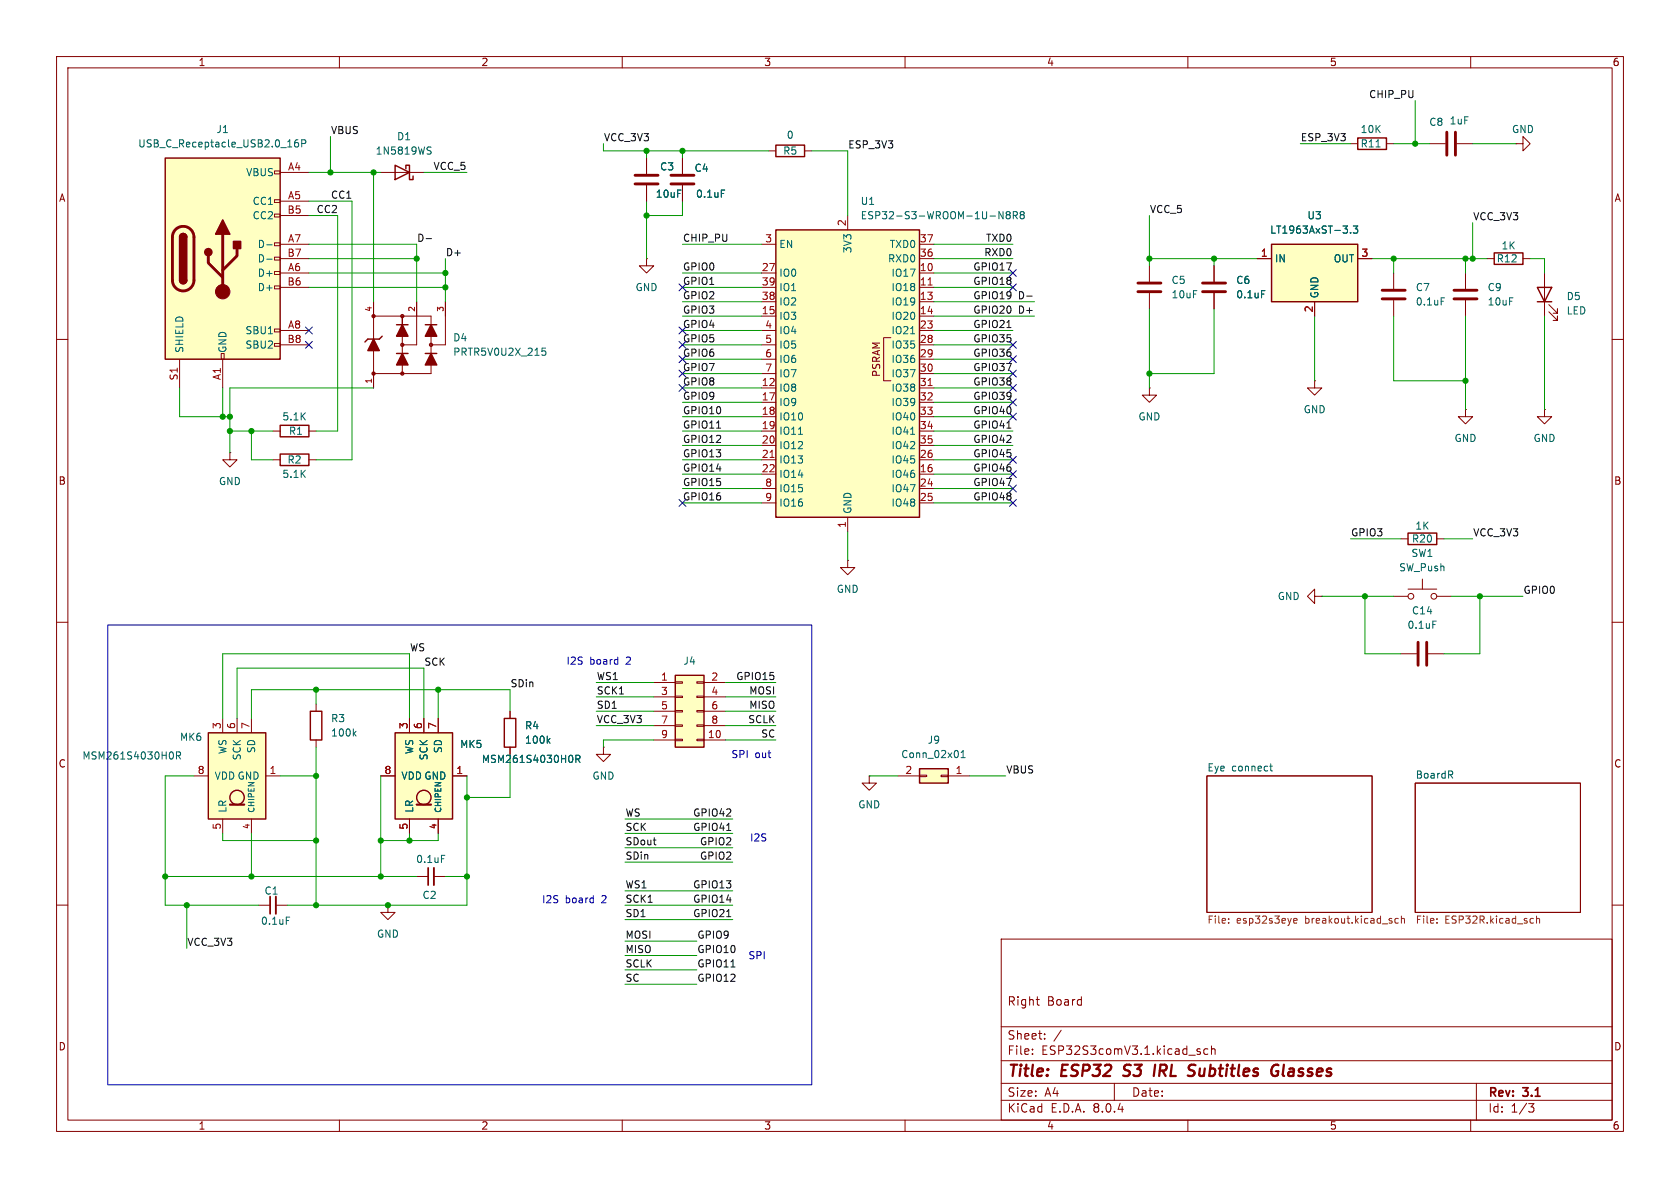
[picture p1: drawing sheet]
<svg xmlns="http://www.w3.org/2000/svg" width="297mm" height="210mm" viewBox="0 0 297 210" stroke-linecap="round" stroke-linejoin="round" font-family="sans-serif">
<g fill="none" stroke="#840000" stroke-width=".18">
<path d="M10 10h277v190h-277zM12 12h273v186h-273zM60 10v2M110 10v2M160 10v2M210 10v2M260 10v2M114.3 27.9v2.8M114.3 32.8v2.8M120.6 27.9v2.8M120.6 32.8v2.8M10 60h2"/>
<path d="M66 53.3v6.6M66 55.9h10.2v1.5M71.1 59.4v3.1M73.7 53.3v7.7h-2.6M76.2 59.4v3.1M78.7 53.3v7.7h-2.5M273 48.3v7.6M273.8 55.1l1.5 1.5v-.7v.7h-.7M273.8 53.8l1.5 1.6v-.8v.8h-.7M285 60h2M66 62v6.6M71.1 64.5v1.5"/>
<path d="M76.2 64.5v1.5h-10.2M259.1 72.4v1.3h1.2l-1.2 1.2-1.3-1.2h1.3M259.1 72.4h.1M273 72.4v1.3h1.3l-1.3 1.2-1.2-1.2h1.2M273 72.4h.1M40.6 80v1.3h1.3l-1.3 1.3-1.2-1.3h1.2M40.6 80h.1M149.9 99.1v1.2h1.2l-1.2 1.3-1.3-1.3h1.3M149.9 99.1h.1M10 110h2M246.4 105.4h2.5M247.6 115.6h2.8"/>
<path d="M248.9 104.1h5.1M251.5 102.4v1.7M252.5 115.6h2.8M254 105.4h2.5M285 110h2M213.4 137.2h29.2v24.1h-29.2zM250.2 138.4h29.2v22.9h-29.2zM10 160h2M285 160h2M177 166h108v32h-108zM183.2 176.7h.5M183.5 177.6l.2 .1"/>
<path d="M60 198v2M110 198v2M160 198v2M177 194.5h108M177 191.5h108M177 187.5h108M177 181.5h108M182.5 186.3v.1M182.5 185.5v.1M184.7 183.6v.1M184.7 182.8v.1M187.6 182.1l-1.3 2"/>
<path d="M197 191.5v3M210 198v2M211.8 185.9l.4 .1v.2l-.2 .2h-.3M211.8 185.4l.4 .1M213.5 185.5l-.4-.1-.3 .3v.4l.2 .2h.5M214.2 185.5l.2-.1 .3 .1 .1 .9M214.2 184.9v1.5M260 198v2M261 191.5v6.5M270.2 195.1h1l-.5 .6 .4 .1 .1 .5-.3 .3h-.4"/>
<circle cx="249.4" cy="105.4" r=".51"/>
<circle cx="253.5" cy="105.4" r=".51"/>
</g>
<path d="M198.6 190.1l.2 .1M198.9 188.4l-.2 .2 .1 .4M204.2 188.2l-.2 2M211 189.4a.44 .44 0 0 1 0 .6M211.1 188.2l.2 .1M225.3 188.3l.3-.1 .4 .1M225.6 189.4h.4l-.1 .6-.6 .2M227 188.2l-.2 1.7 .2 .3" fill="none" stroke="#840000" stroke-width=".4"/>
<path d="M127.5 33.6h.6M95.8 61.5h.6M95.8 62.1l.5-.1 .2 .3-.1 .4h-.6M253.3 109.8h.6M224.5 135.4h.5M224.6 135v1.1l.4 .2M256.4 137l.4 .6M256.7 136.3l.1 .2-.1 .4" fill="none" stroke="#006464" stroke-width=".18"/>
<path d="M217.2 163.1v.1M217.2 162.4v.1M228.7 162.8l.6-.1-.1-.3h-.3l-.2 .1 .1 .6h.4M247.2 162.4h-.4l-.2 .2 .1 .5h.5M247.8 162.5l.1-.1h.3l.1 .8M247.8 161.9v1.3M254 163.1v.1M254 162.4v.1M271 162.4h.1M271.1 163.1l-.1 .1M271.6 162.5l.2-.1h.3l.1 .8M271.6 161.9v1.3" fill="none" stroke="#725600" stroke-width=".18"/>
<path d="M112.3 32.5h4M112.3 31h4M118.6 32.5h4.1M118.6 31h4.1M250.7 113.5v4.1M252.2 113.5v4.1" fill="none" stroke="#840000" stroke-width=".51"/>
<g fill="none" stroke="#840000" stroke-width=".25">
<path d="M67.6 59.4l-.5 .5h-2.1l-.5 .6M70.1 57.4h2M71.1 55.9v1.5M75.2 57.4h2M271.8 50.8h2.5l-1.3 2.5zM271.8 53.3h2.5M70.1 62.5h2M75.2 62.5h2"/>
<circle cx="66" cy="55.9" r=".25"/>
<circle cx="71.1" cy="55.9" r=".25"/>
<circle cx="66" cy="66" r=".25"/>
<circle cx="71.1" cy="66" r=".25"/>
<circle cx="71.1" cy="61" r=".25"/>
<circle cx="76.2" cy="61" r=".25"/>
</g>
<g fill="#840000" stroke="#840000" stroke-width=".25">
<path d="M66 59.9l1.1 2.1h-2.1z"/>
<path d="M71.1 62.5l1 2h-2z"/>
<path d="M71.1 57.4l1 2h-2z"/>
<path d="M76.2 62.5l1 2h-2z"/>
<path d="M76.2 57.4l1 2h-2z"/>
</g>
<path d="M29.2 27.9h20.3v35.6h-20.3z" fill="#ffffc2"/>
<g fill="none" stroke="#840000" stroke-width=".18">
<path d="M48.5 37.8h1v.6h-1zM48.5 35.3h1v.5h-1zM48.5 30.2h1v.5h-1zM49.5 30.5h5.1M49.5 35.6h5.1M49.5 38.1h5.1M252.7 25.4h2.8M257.6 25.4h2.7M48.5 58.2h1v.5h-1zM48.5 50.5h1v.6h-1zM48.5 48h1v.5h-1zM48.5 45.5h1v.5h-1z"/>
<path d="M48.5 42.9h1v.5h-1zM49.5 48.3h5.1M49.5 43.2h5.1M49.5 58.4h5.1M49.5 50.8h5.1M49.5 45.7h5.1M246.4 48.3v2.8M246.4 53.1v2.8M31.7 63.5v5.1M39.1 62.5h.5v1h-.5zM39.4 63.5v5.1M48.5 60.7h1v.5h-1z"/>
<path d="M49.5 61h5.1M232.4 105.4v-1.3l-1.3 1.3 1.3 1.3v-1.3h1.3M233.7 105.4h.1M153.7 137.2v1.2h1.2l-1.2 1.3-1.3-1.3h1.3M153.7 137.2h.1"/>
</g>
<path d="M29.2 27.9h20.3v35.6h-20.3zM31.7 49.5a.64 .64 0 0 0 .7 .7 .64 .64 0 0 0 .6-.7M31.7 41.9a.64 .64 0 0 1 .7-.6 .64 .64 0 0 1 .6 .6" fill="none" stroke="#840000" stroke-width=".25"/>
<path d="M255.8 23.4v4M257.3 23.4v4M31 40.6a1.9 1.9 0 0 1 2.1-.4 1.9 1.9 0 0 1 1.2 1.7v7.6a1.91 1.91 0 0 1-1.9 1.9 1.91 1.91 0 0 1-1.9-1.9v-7.7l.2-.7zM36.8 45.2v1.3l2.6 2.5M39.4 41.4v10.2M41.9 43.9v1.3l-2.5 2.6M244.3 52.8h4.1M244.3 51.3h4.1" fill="none" stroke="#840000" stroke-width=".51"/>
<g fill="#840000" stroke="#840000" stroke-width=".25">
<path d="M31.7 49.5h1.3a.64 .64 0 0 1-.6 .7 .64 .64 0 0 1-.7-.7z"/>
<path d="M31.7 41.9h1.3v7.6h-1.3z"/>
<path d="M31.9 41.5a.64 .64 0 0 1 .7-.2 .64 .64 0 0 1 .4 .6h-1.3z"/>
<path d="M39.4 38.9l1.2 2.5h-2.5z"/>
<path d="M41.3 42.7h1.2v1.2h-1.2z"/>
<circle cx="36.8" cy="44.6" r=".63"/>
</g>
<circle cx="39.4" cy="51.6" r="1.27" fill="#840000" stroke="#840000" stroke-width=".18"/>
<path d="M52.7 24.7l-.4 .1a.86 .86 0 0 0 0 1.2l.4-.1 .1-.5-.2-.2-.4 .1-.1 .1M53.3 25.4l.6-.1 .2-.2-.1-.3-.7-.1v1.3M47.1 43.3h1M47.1 45.8h1M254.8 52.6h.6" fill="none" stroke="#006464" stroke-width=".18"/>
<path d="M36.8 129.5h10.2v15.3h-10.2z" fill="#ffffc2"/>
<g fill="none" stroke="#840000" stroke-width=".25">
<path d="M137.2 25.7h5v2h-5zM264.2 44.7h5v2h-5zM49.5 80.3h5.1v2h-5.1zM248.9 94.2h5.1v2.1h-5.1zM36.8 129.5h10.2v15.3h-10.2z"/>
<circle cx="41.9" cy="141" r="1.27"/>
</g>
<path d="M40.6 142.2h2.6" fill="none" stroke="#840000" stroke-width=".38"/>
<g fill="none" stroke="#840000" stroke-width=".18">
<path d="M135.9 26.7h1.3M142.2 26.7h1.3M268 25.4h1.2v-1.3l1.3 1.3-1.3 1.3v-1.3M268 25.4h.1M203.2 47v2.8M203.2 51.8v2.8M262.9 45.7h1.3M269.2 45.7h1.3M203.2 68.6v1.3h1.3l-1.3 1.2-1.3-1.2h1.3M203.2 68.6h.1M48.3 81.3h1.2M54.6 81.3h1.3"/>
<path d="M247.6 95.3h1.3M254 95.3h1.3M34.3 137.2h2.5M39.4 127v2.5M41.9 127v2.5M44.4 127v2.5M47 137.2h2.5M39.4 144.8v2.5M44.4 144.8v2.5"/>
</g>
<path d="M31.2 133.6l.6-.1 .1-.2v-.3l-.7-.1v1.3M31.5 133.6l.4 .6" fill="none" stroke="#006464" stroke-width=".18"/>
<path d="M201.2 51.6h4M201.2 50h4" fill="none" stroke="#840000" stroke-width=".51"/>
<path d="M162.6 135.9h5v2.5h-5z" fill="#ffffc2"/>
<g fill="none" stroke="#840000" stroke-width=".18">
<path d="M67.3 30.5h7.6M238.8 25.4h1.2M245.1 25.4h1.3M114.3 45.7v1.3h1.3l-1.3 1.3-1.3-1.3h1.3M114.3 45.7h.1M259.1 48.3v2.8M259.1 53.1v2.8M232.4 67.3v1.3h1.3l-1.3 1.3-1.3-1.3h1.3M232.4 67.3h.1M158.7 137.2h3.9M162.6 137h1.2v.3h-1.2zM166.4 137h1.2v.3h-1.2z"/>
<path d="M167.6 137.2h3.8"/>
</g>
<path d="M69.8 29.2l2.6 1.3-2.6 1.3zM71.8 29.8v-.6h.6v2.6h.6v-.7M240 24.4h5.1v2h-5.1zM162.6 135.9h5v2.5h-5z" fill="none" stroke="#840000" stroke-width=".25"/>
<path d="M75.7 26.6l.4 .1 .1 .3-.2 .2h-.3M75.7 26h.5M243.3 26h.7M169.9 133.9h.7M169.9 133l.4-.3v1.2" fill="none" stroke="#006464" stroke-width=".18"/>
<path d="M257 52.8h4.1M257 51.3h4.1" fill="none" stroke="#840000" stroke-width=".51"/>
<path d="M224.8 43.2h15.2v10.1h-15.2z" fill="#ffffc2"/>
<path d="M224.8 43.2h15.2v10.1h-15.2zM49.5 75.2h5.1v2h-5.1z" fill="none" stroke="#840000" stroke-width=".25"/>
<path d="M214.6 47v2.8M214.6 51.8v2.8M222.2 45.7h2.6M232.4 53.3v2.6M240 45.7h2.6M48.3 76.2h1.2M54.6 76.2h1.3" fill="none" stroke="#840000" stroke-width=".18"/>
<path d="M239.2 39.9h.8l-.4 .5 .4 .2v.5l-.2 .1-.6-.1M223 51.4h.6M238.8 41.1v.1" fill="none" stroke="#006464" stroke-width=".18"/>
<path d="M212.6 51.6h4.1M212.6 50h4.1" fill="none" stroke="#840000" stroke-width=".51"/>
<path d="M137.2 40.6h25.4v50.8h-25.4z" fill="#ffffc2"/>
<path d="M137.2 40.6h25.4v50.8h-25.4z" fill="none" stroke="#840000" stroke-width=".25"/>
<g fill="none" stroke="#840000" stroke-width=".18">
<path d="M149.9 38.1v2.5M134.6 48.3h2.6M134.6 50.8h2.6M134.6 53.3h2.6M134.6 55.9h2.6M134.6 58.4h2.6M134.6 43.2h2.6M157.5 59.7h-1.3v7.6h1.3M162.6 48.3h2.5M162.6 50.8h2.5M162.6 53.3h2.5M162.6 55.9h2.5"/>
<path d="M162.6 58.4h2.5M162.6 43.2h2.5M162.6 45.7h2.5M134.6 68.6h2.6M134.6 71.1h2.6M134.6 73.7h2.6M134.6 76.2h2.6M134.6 78.7h2.6M134.6 61h2.6M134.6 63.5h2.6M134.6 66h2.6M162.6 68.6h2.5"/>
<path d="M162.6 71.1h2.5M162.6 73.7h2.5M162.6 76.2h2.5M162.6 78.7h2.5M162.6 61h2.5M162.6 63.5h2.5M162.6 66h2.5M134.6 83.8h2.6M134.6 81.3h2.6M134.6 86.4h2.6M134.6 88.9h2.6M149.9 91.4v2.6"/>
<path d="M162.6 83.8h2.5M162.6 81.3h2.5M162.6 86.4h2.5M162.6 88.9h2.5M106.7 132.1v1.3h1.2l-1.2 1.2-1.3-1.2h1.3M106.7 132.1h.1M73.7 154.9h2M76.7 154.9h2"/>
</g>
<path d="M164.1 50.4h.7M164.1 68.2h.7M136.1 80.9h.8" fill="none" stroke="#a90000" stroke-width=".18"/>
<g fill="none" stroke="#006464" stroke-width=".18">
<path d="M177.3 37.4v1.3l-.7-1.3v1.3M178.1 38l-.2-.3 .2-.3h.3l.2 .3-.2 .3M178.1 38l-.2 .2v.4l.2 .1 .4-.1 .1-.2v-.2l-.2-.2M178.1 38h.3M179.1 38.1l.6-.1 .2-.2-.1-.3-.7-.1v1.3M179.4 38.1l.5 .6M180.6 38l-.3-.3 .3-.3h.2l.3 .3-.3 .3M180.6 38h.2M180.6 38l-.3 .2 .1 .4 .2 .1 .4-.1 .1-.2v-.2l-.3-.2M161 59h.7M141.2 76.8h.7M161 76.8h.7"/>
<path d="M78 151.2h.6"/>
</g>
<path d="M76.7 153.4v3.1" fill="none" stroke="#840000" stroke-width=".33"/>
<path d="M75.7 153.4v3.1" fill="none" stroke="#840000" stroke-width=".3"/>
<path d="M69.8 129.5h10.2v15.3h-10.2z" fill="#ffffc2"/>
<g fill="none" stroke="#840000" stroke-width=".25">
<path d="M69.8 129.5h10.2v15.3h-10.2zM89.2 127h2v5.1h-2z"/>
<circle cx="74.9" cy="141" r="1.27"/>
</g>
<path d="M73.7 142.2h2.5" fill="none" stroke="#840000" stroke-width=".38"/>
<path d="M67.3 137.2h2.5M72.4 127v2.5M74.9 127v2.5M77.5 127v2.5M80 137.2h2.5M90.2 125.7v1.3M90.2 132.1v1.3M72.4 144.8v2.5M77.5 144.8v2.5" fill="none" stroke="#840000" stroke-width=".18"/>
<path d="M96.9 130.9l.3 .5M97.2 130.5l-.4 .5M101.8 134.2l.6-.1 .1-.2v-.3l-.7-.1v1.3M102.1 134.2l.4 .6" fill="none" stroke="#006464" stroke-width=".18"/>
<path d="M119.4 119.4h5.1v12.7h-5.1z" fill="#ffffc2"/>
<g fill="none" stroke="#840000" stroke-width=".18">
<path d="M114.3 27.9v2.8M114.3 32.8v2.8M120.6 27.9v2.8M120.6 32.8v2.8M214.6 47v2.8M214.6 51.8v2.8M222.2 45.7h2.6M232.4 53.3v2.6M240 45.7h2.6M55.9 124.5v1.2M55.9 130.8v1.3M67.3 137.2h2.5"/>
<path d="M72.4 127v2.5M74.9 127v2.5M77.5 127v2.5M80 137.2h2.5M90.2 125.7v1.3M90.2 132.1v1.3M115.6 120.7h3.8M115.6 130.8h3.8M115.6 123.2h3.8M115.6 125.7h3.8M115.6 128.3h3.8M119.4 130.7h1.2v.2h-1.2z"/>
<path d="M119.4 128.1h1.2v.3h-1.2zM119.4 125.6h1.2v.3h-1.2zM119.4 123.1h1.2v.2h-1.2zM119.4 120.5h1.2v.3h-1.2zM123.2 130.7h1.3v.2h-1.3zM123.2 128.1h1.3v.3h-1.3zM123.2 125.6h1.3v.3h-1.3zM123.2 123.1h1.3v.2h-1.3zM123.2 120.5h1.3v.3h-1.3zM124.5 120.7h3.8M124.5 130.8h3.8M124.5 123.2h3.8"/>
<path d="M124.5 125.7h3.8M124.5 128.3h3.8M72.4 144.8v2.5M77.5 144.8v2.5M45.7 160h2.1M48.8 160h2M68.6 160v1.3h1.2l-1.2 1.3-1.3-1.3h1.3M68.6 160h.1"/>
</g>
<path d="M119.4 119.4h5.1v12.7h-5.1zM54.9 125.7h2v5.1h-2z" fill="none" stroke="#840000" stroke-width=".25"/>
<path d="M127.5 33.6h.6M239.2 39.9h.8l-.4 .5 .4 .2v.5l-.2 .1-.6-.1M223 51.4h.6M238.8 41.1v.1M62.6 129.6l.3 .5M62.9 129.3l-.4 .5M96.9 130.9l.3 .5M97.2 130.5l-.4 .5M101.8 134.2l.6-.1 .1-.2v-.3l-.7-.1v1.3M102.1 134.2l.4 .6M50.6 162.1h.6" fill="none" stroke="#006464" stroke-width=".18"/>
<path d="M48.8 158.5v3" fill="none" stroke="#840000" stroke-width=".33"/>
<path d="M47.8 158.5v3" fill="none" stroke="#840000" stroke-width=".3"/>
<path d="M75.3 42.2h1M178 57.9h.7M181.5 52.3h1M126.7 75.7h.7M178 75.7h.7M128.5 146.8h.7M128.5 162h.7M129.2 170.9h.7" fill="none" stroke="#0f0f0f" stroke-width=".18"/>
<path d="M19 110.5h124.5v81.3h-124.5z" fill="none" stroke="#0000c2" stroke-width=".18"/>
<g fill="none" stroke="#009600" stroke-width=".18">
<path d="M250.2 17.8v7.6M54.6 38.1h5.1v38.1h-3.8M54.6 35.6h7.6v45.7h-6.3M54.6 30.5h12.7M58.4 24.1v6.4M66 30.5v22.8M74.9 30.5h7.6M106.7 25.4v1.3h29.2M114.3 26.7v1.2M114.3 35.6v10.1M120.6 35.6v2.5h-6.3M120.6 26.7v1.2"/>
<path d="M143.5 26.7h6.4v11.4M203.2 38.1v8.9M229.9 25.4h8.9M246.4 25.4h6.3M260.3 25.4h7.7M260.3 39.4v6.3M54.6 45.7h19.1M54.6 43.2h19.1v10.1M54.6 50.8h24.1M54.6 48.3h24.1M78.7 45.7v7.6M120.6 50.8h14"/>
<path d="M120.6 48.3h14M120.6 43.2h14M120.6 53.3h14M120.6 58.4h14M120.6 55.9h14M165.1 45.7h14M165.1 50.8h14M165.1 48.3h14M165.1 43.2h14M165.1 53.3h17.8M165.1 58.4h14M165.1 55.9h17.8"/>
<path d="M203.2 45.7h19M203.2 54.6v14M214.6 45.7v1.3M214.6 54.6v11.4h-11.4M232.4 55.9v11.4M242.6 45.7h20.3M246.4 45.7v2.6M246.4 55.9v11.4h12.7M259.1 45.7v2.6M259.1 55.9v16.5M270.5 45.7h2.5v2.6M273 55.9v16.5"/>
<path d="M31.7 68.6v5.1h8.9M39.4 68.6v5.1M40.6 76.2h7.7M44.4 76.2v5.1h3.9M66 68.6h-25.4v11.4M120.6 66h14M120.6 76.2h14M120.6 68.6h14M120.6 73.7h14M120.6 71.1h14M120.6 61h14M120.6 63.5h14"/>
<path d="M120.6 78.7h14M165.1 66h14M165.1 76.2h14M165.1 68.6h14M165.1 73.7h14M165.1 71.1h14M165.1 61h14M165.1 63.5h14M165.1 78.7h14M120.6 86.4h14M120.6 88.9h14M120.6 81.3h14"/>
<path d="M120.6 83.8h14M149.9 94v5.1M165.1 86.4h14M165.1 88.9h14M165.1 81.3h14M165.1 83.8h14M238.8 95.3h8.8M255.3 95.3h5M233.7 105.4h12.7M241.3 105.4v10.2h6.3M256.5 105.4h12.7M261.6 105.4v10.2h-6.3"/>
<path d="M34.3 137.2h-5.1v22.8h16.5M39.4 127v-11.4h33v11.4M41.9 127v-8.9h33v8.9M49.5 137.2h6.4M55.9 121.9v2.6M55.9 132.1v27.9M67.3 137.2v17.7M77.5 121.9v5.1M82.5 137.2v22.8h-31.7M90.2 125.7v-3.8h-45.8v5.1M90.2 133.4v7.6h-7.7M105.4 128.3h10.2"/>
<path d="M105.4 123.2h10.2M105.4 125.7h10.2M105.4 120.7h10.2M115.6 130.8h-8.9v1.3M128.3 128.3h8.9M128.3 123.2h8.9M128.3 125.7h8.9M128.3 120.7h8.9M128.3 130.8h8.9M153.7 137.2h5M171.4 137.2h6.4M29.2 154.9h44.5"/>
<path d="M39.4 147.3v1.3h16.5M44.4 147.3v7.6M72.4 147.3v1.3M77.5 147.3v1.3h-10.2M78.7 154.9h3.8M110.5 147.3h19M110.5 152.4h19M110.5 149.9h19M110.5 157.5h19M110.5 144.8h19M33 160v7.6M110.5 160h19"/>
<path d="M110.5 162.6h19M110.5 166.4h12.7M110.5 171.5h12.7M110.5 174h12.7M110.5 168.9h12.7"/>
</g>
<g fill="none" stroke="#000084" stroke-width=".18">
<path d="M54 57.8l1.2 1.2M55.2 57.8l-1.2 1.2M120 50.2l1.3 1.2M120 57.8l1.3 1.2M121.3 50.2l-1.3 1.2M121.3 57.8l-1.3 1.2M178.5 50.2l1.2 1.2M178.5 47.7l1.2 1.2M179.7 50.2l-1.2 1.2M179.7 47.7l-1.2 1.2M54 60.4l1.2 1.2M55.2 60.4l-1.2 1.2"/>
<path d="M120 62.9l1.3 1.2M120 68l1.3 1.2M120 60.4l1.3 1.2M120 65.4l1.3 1.2M121.3 62.9l-1.3 1.2M121.3 68l-1.3 1.2M121.3 60.4l-1.3 1.2M121.3 65.4l-1.3 1.2M178.5 70.5l1.2 1.2M178.5 68l1.2 1.2M178.5 60.4l1.2 1.2M178.5 73.1l1.2 1.2"/>
<path d="M178.5 62.9l1.2 1.2M178.5 65.4l1.2 1.2M179.7 70.5l-1.2 1.2M179.7 68l-1.2 1.2M179.7 60.4l-1.2 1.2M179.7 73.1l-1.2 1.2M179.7 62.9l-1.2 1.2M179.7 65.4l-1.2 1.2M120 88.3l1.3 1.2M121.3 88.3l-1.3 1.2M178.5 85.8l1.2 1.2M178.5 83.2l1.2 1.2"/>
<path d="M178.5 80.7l1.2 1.2M178.5 88.3l1.2 1.2M179.7 85.8l-1.2 1.2M179.7 83.2l-1.2 1.2M179.7 80.7l-1.2 1.2M179.7 88.3l-1.2 1.2"/>
</g>
<g fill="#009600" stroke="#009600" stroke-width=".18">
<circle cx="259.1" cy="67.3" r=".46"/>
<circle cx="250.2" cy="25.4" r=".46"/>
<circle cx="260.3" cy="45.7" r=".46"/>
<circle cx="259.1" cy="45.7" r=".46"/>
<circle cx="261.6" cy="105.4" r=".46"/>
<circle cx="241.3" cy="105.4" r=".46"/>
<circle cx="246.4" cy="45.7" r=".46"/>
<circle cx="214.6" cy="45.7" r=".46"/>
<circle cx="203.2" cy="45.7" r=".46"/>
<circle cx="203.2" cy="66" r=".46"/>
<circle cx="40.6" cy="73.7" r=".46"/>
<circle cx="44.4" cy="76.2" r=".46"/>
<circle cx="39.4" cy="73.7" r=".46"/>
<circle cx="40.6" cy="76.2" r=".46"/>
<circle cx="55.9" cy="121.9" r=".46"/>
<circle cx="78.7" cy="50.8" r=".46"/>
<circle cx="73.7" cy="45.7" r=".46"/>
<circle cx="78.7" cy="48.3" r=".46"/>
<circle cx="66" cy="30.5" r=".46"/>
<circle cx="58.4" cy="30.5" r=".46"/>
<circle cx="114.3" cy="38.1" r=".46"/>
<circle cx="120.6" cy="26.7" r=".46"/>
<circle cx="114.3" cy="26.7" r=".46"/>
<circle cx="68.6" cy="160" r=".46"/>
<circle cx="67.3" cy="154.9" r=".46"/>
<circle cx="72.4" cy="148.6" r=".46"/>
<circle cx="55.9" cy="148.6" r=".46"/>
<circle cx="67.3" cy="148.6" r=".46"/>
<circle cx="82.5" cy="141" r=".46"/>
<circle cx="82.5" cy="154.9" r=".46"/>
<circle cx="55.9" cy="137.2" r=".46"/>
<circle cx="55.9" cy="160" r=".46"/>
<circle cx="77.5" cy="121.9" r=".46"/>
<circle cx="44.4" cy="154.9" r=".46"/>
<circle cx="33" cy="160" r=".46"/>
<circle cx="29.2" cy="154.9" r=".46"/>
</g>
<g font-size="2.8" fill="#840000">
<text x="178" y="190.9">Title:</text>
<text x="187.7" y="190.9">ESP32</text>
<text x="199.5" y="190.9">S3</text>
<text x="205.6" y="190.9">IRL</text>
<text x="212.5" y="190.9">Subtitles</text>
<text x="228" y="190.9">Glasses</text>
</g>
<g font-size="2.1" fill="#840000">
<text x="178" y="178">Right</text>
<text x="185.1" y="178">Board</text>
<text x="178" y="184">Sheet:</text>
<text x="178" y="186.7">File:</text>
<text x="184.1" y="186.7">ESP32S3comV3.1.kicad_sch</text>
<text x="178" y="196.9">KiCad</text>
<text x="178" y="194.1">Size:</text>
<text x="184.7" y="194.1">A4</text>
<text x="185.7" y="196.9">E.D.A.</text>
<text x="193.3" y="196.9">8.0.4</text>
<text x="200" y="194.1">Date:</text>
<text x="263" y="194.3">Rev:</text>
<text x="263" y="196.9">Id:</text>
<text x="267.1" y="196.9">1/3</text>
<text x="269.4" y="194.3">3.1</text>
</g>
<g font-size="1.8" fill="#840000">
<text x="35" y="11.9">1</text>
<text x="85" y="11.9">2</text>
<text x="135" y="11.9">3</text>
<text x="185" y="11.9">4</text>
<text x="235" y="11.9">5</text>
<text x="285" y="11.9">6</text>
<text x="10.3" y="35.9">A</text>
<text x="285.3" y="35.9">A</text>
<text x="155.8" y="66.8" transform="rotate(-90 155.8 66.8)">PSRAM</text>
<text x="10.3" y="85.9">B</text>
<text x="285.3" y="85.9">B</text>
<text x="10.3" y="135.9">C</text>
<text x="285.3" y="135.9">C</text>
<text x="10.3" y="185.9">D</text>
<text x="285.3" y="185.9">D</text>
<text x="35" y="199.9">1</text>
<text x="85" y="199.9">2</text>
<text x="135" y="199.9">3</text>
<text x="185" y="199.9">4</text>
<text x="235" y="199.9">5</text>
<text x="285" y="199.9">6</text>
</g>
<g font-size="1.8" fill="#0f0f0f">
<text x="241.9" y="17.4">CHIP_PU</text>
<text x="58.4" y="23.8">VBUS</text>
<text x="106.7" y="25.1">VCC_3V3</text>
<text x="149.9" y="26.3">ESP_3V3</text>
<text x="229.9" y="25.1">ESP_3V3</text>
<text x="58.4" y="35.2">CC1</text>
<text x="76.5" y="30.1">VCC_5</text>
<text x="55.9" y="37.8">CC2</text>
<text x="203.2" y="37.8">VCC_5</text>
<text x="260.3" y="39">VCC_3V3</text>
<text x="73.7" y="42.8">D-</text>
<text x="78.7" y="45.4">D+</text>
<text x="120.6" y="42.8">CHIP_PU</text>
<text x="120.6" y="47.9">GPIO0</text>
<text x="172" y="47.9">GPIO17</text>
<text x="173.9" y="45.4">RXD0</text>
<text x="174.2" y="42.8">TXD0</text>
<text x="120.6" y="50.5">GPIO1</text>
<text x="120.6" y="53">GPIO2</text>
<text x="172" y="53">GPIO19</text>
<text x="172" y="50.5">GPIO18</text>
<text x="179.8" y="53">D-</text>
<text x="120.6" y="58.1">GPIO4</text>
<text x="120.6" y="55.5">GPIO3</text>
<text x="172" y="55.5">GPIO20</text>
<text x="172" y="58.1">GPIO21</text>
<text x="179.8" y="55.5">D+</text>
<text x="120.6" y="65.7">GPIO7</text>
<text x="120.6" y="63.2">GPIO6</text>
<text x="120.6" y="60.6">GPIO5</text>
<text x="172" y="63.2">GPIO36</text>
<text x="172" y="60.6">GPIO35</text>
<text x="172" y="65.7">GPIO37</text>
<text x="120.6" y="68.2">GPIO8</text>
<text x="120.6" y="70.8">GPIO9</text>
<text x="172" y="68.2">GPIO38</text>
<text x="172" y="70.8">GPIO39</text>
<text x="120.6" y="73.3">GPIO10</text>
<text x="120.6" y="75.9">GPIO11</text>
<text x="172" y="73.3">GPIO40</text>
<text x="172" y="75.9">GPIO41</text>
<text x="120.6" y="78.4">GPIO12</text>
<text x="120.6" y="80.9">GPIO13</text>
<text x="120.6" y="83.5">GPIO14</text>
<text x="172" y="80.9">GPIO45</text>
<text x="172" y="83.5">GPIO46</text>
<text x="172" y="78.4">GPIO42</text>
<text x="120.6" y="88.6">GPIO16</text>
<text x="120.6" y="86">GPIO15</text>
<text x="172" y="86">GPIO47</text>
<text x="172" y="88.6">GPIO48</text>
<text x="238.8" y="94.9">GPIO3</text>
<text x="260.3" y="94.9">VCC_3V3</text>
<text x="269.2" y="105.1">GPIO0</text>
<text x="72.4" y="115.2">WS</text>
<text x="74.9" y="117.8">SCK</text>
<text x="90.2" y="121.6">SDin</text>
<text x="105.4" y="120.3">WS1</text>
<text x="105.4" y="125.4">SD1</text>
<text x="105.4" y="122.8">SCK1</text>
<text x="130.1" y="120.3">GPIO15</text>
<text x="132.4" y="122.8">MOSI</text>
<text x="132.4" y="125.4">MISO</text>
<text x="105.4" y="127.9">VCC_3V3</text>
<text x="132.2" y="127.9">SCLK</text>
<text x="134.5" y="130.5">SC</text>
<text x="177.8" y="136.8">VBUS</text>
<text x="110.5" y="149.5">SDout</text>
<text x="110.5" y="144.4">WS</text>
<text x="110.5" y="147">SCK</text>
<text x="122.4" y="144.4">GPIO42</text>
<text x="122.4" y="147">GPIO41</text>
<text x="123.7" y="149.5">GPIO2</text>
<text x="110.5" y="152.1">SDin</text>
<text x="123.7" y="152.1">GPIO2</text>
<text x="110.5" y="159.7">SCK1</text>
<text x="110.5" y="157.1">WS1</text>
<text x="122.4" y="157.1">GPIO13</text>
<text x="122.4" y="159.7">GPIO14</text>
<text x="33" y="167.3">VCC_3V3</text>
<text x="110.5" y="166">MOSI</text>
<text x="110.5" y="162.2">SD1</text>
<text x="122.4" y="162.2">GPIO21</text>
<text x="123.2" y="166">GPIO9</text>
<text x="110.5" y="168.6">MISO</text>
<text x="110.5" y="171.1">SCLK</text>
<text x="110.5" y="173.6">SC</text>
<text x="123.2" y="173.6">GPIO12</text>
<text x="123.2" y="171.1">GPIO11</text>
<text x="123.2" y="168.6">GPIO10</text>
</g>
<g font-size="1.8" fill="#006464">
<text x="38.2" y="23.7">J1</text>
<text x="240.4" y="23.7">10K</text>
<text x="252.6" y="22.5">C8</text>
<text x="256.2" y="22.2">1uF</text>
<text x="267.2" y="23.7">GND</text>
<text x="24.3" y="26.3">USB_C_Receptacle_USB2.0_16P</text>
<text x="66.3" y="27.5">1N5819WS</text>
<text x="70.1" y="25">D1</text>
<text x="138.4" y="27.5">R5</text>
<text x="139" y="24.7">0</text>
<text x="240.4" y="26.3">R11</text>
<text x="43.4" y="31.3">VBUS</text>
<text x="115.8" y="35.2">10uF</text>
<text x="116.6" y="30.3">C3</text>
<text x="122.7" y="30.6">C4</text>
<text x="122.9" y="35.2">0.1uF</text>
<text x="44.6" y="36.4">CC1</text>
<text x="44.6" y="39">CC2</text>
<text x="152.1" y="36.4">U1</text>
<text x="152.1" y="39">ESP32-S3-WROOM-1U-N8R8</text>
<text x="224.4" y="41.5">LT1963AxST-3.3</text>
<text x="231" y="39">U3</text>
<text x="45.5" y="44">D-</text>
<text x="45.5" y="46.6">D-</text>
<text x="137.7" y="44">EN</text>
<text x="150.7" y="44.9" transform="rotate(-90 150.7 44.9)">3V3</text>
<text x="156.9" y="46.6">RXD0</text>
<text x="157.2" y="44">TXD0</text>
<text x="225.3" y="46.6">IN</text>
<text x="235.7" y="46.6">OUT</text>
<text x="264.5" y="46.6">R12</text>
<text x="265.4" y="44.3">1K</text>
<text x="45.5" y="49.1">D+</text>
<text x="45.5" y="51.7">D+</text>
<text x="112.3" y="51.7">GND</text>
<text x="137.7" y="49.1">IO0</text>
<text x="137.7" y="51.7">IO1</text>
<text x="157.5" y="49.1">IO17</text>
<text x="157.5" y="51.7">IO18</text>
<text x="207" y="50.4">C5</text>
<text x="207" y="52.9">10uF</text>
<text x="218.4" y="50.4">C6</text>
<text x="218.4" y="52.9">0.1uF</text>
<text x="233.3" y="52.8" transform="rotate(-90 233.3 52.8)">GND</text>
<text x="250.2" y="51.7">C7</text>
<text x="262.9" y="51.7">C9</text>
<text x="276.9" y="53.3">D5</text>
<text x="43.3" y="59.3">SBU1</text>
<text x="137.7" y="56.7">IO3</text>
<text x="137.7" y="54.2">IO2</text>
<text x="137.7" y="59.3">IO4</text>
<text x="157.5" y="54.2">IO19</text>
<text x="157.5" y="56.7">IO20</text>
<text x="157.5" y="59.3">IO21</text>
<text x="250.2" y="54.2">0.1uF</text>
<text x="262.9" y="54.2">10uF</text>
<text x="276.9" y="55.8">LED</text>
<text x="32.6" y="62.5" transform="rotate(-90 32.6 62.5)">SHIELD</text>
<text x="40.2" y="62.5" transform="rotate(-90 40.2 62.5)">GND</text>
<text x="43.3" y="61.8">SBU2</text>
<text x="80" y="60.6">D4</text>
<text x="80" y="63.1">PRTR5V0U2X_215</text>
<text x="137.7" y="61.8">IO5</text>
<text x="137.7" y="64.4">IO6</text>
<text x="157.5" y="61.8">IO35</text>
<text x="157.5" y="64.4">IO36</text>
<text x="137.7" y="69.4">IO8</text>
<text x="137.7" y="72">IO9</text>
<text x="137.7" y="66.9">IO7</text>
<text x="157.5" y="66.9">IO37</text>
<text x="157.5" y="69.4">IO38</text>
<text x="157.5" y="72">IO39</text>
<text x="49.8" y="74.5">5.1K</text>
<text x="51" y="77.1">R1</text>
<text x="137.7" y="74.5">IO10</text>
<text x="137.7" y="77.1">IO11</text>
<text x="157.5" y="74.5">IO40</text>
<text x="157.5" y="77.1">IO41</text>
<text x="201.2" y="74.5">GND</text>
<text x="230.4" y="73.3">GND</text>
<text x="50.7" y="82.1">R2</text>
<text x="137.7" y="79.6">IO12</text>
<text x="137.7" y="82.1">IO13</text>
<text x="157.5" y="82.1">IO45</text>
<text x="157.5" y="79.6">IO42</text>
<text x="257" y="78.3">GND</text>
<text x="271" y="78.3">GND</text>
<text x="38.6" y="86">GND</text>
<text x="49.8" y="84.7">5.1K</text>
<text x="137.7" y="84.7">IO14</text>
<text x="137.7" y="87.2">IO15</text>
<text x="137.7" y="89.8">IO16</text>
<text x="157.5" y="84.7">IO46</text>
<text x="157.5" y="87.2">IO47</text>
<text x="157.5" y="89.8">IO48</text>
<text x="150.7" y="90.9" transform="rotate(-90 150.7 90.9)">GND</text>
<text x="250.1" y="93.8">1K</text>
<text x="247.2" y="101.2">SW_Push</text>
<text x="249.4" y="98.7">SW1</text>
<text x="249.5" y="96.1">R20</text>
<text x="147.8" y="105">GND</text>
<text x="225.8" y="106.3">GND</text>
<text x="248.7" y="111.4">0.1uF</text>
<text x="249.5" y="108.8">C14</text>
<text x="120.7" y="117.7">J4</text>
<text x="31.7" y="131.2">MK6</text>
<text x="58.4" y="127.9">R3</text>
<text x="58.4" y="130.4">100k</text>
<text x="92.7" y="129.1">R4</text>
<text x="92.7" y="131.7">100k</text>
<text x="163.9" y="131.7">J9</text>
<text x="14.5" y="134.5">MSM261S4030H0R</text>
<text x="40.2" y="133.4" transform="rotate(-90 40.2 133.4)">WS</text>
<text x="42.8" y="134.5" transform="rotate(-90 42.8 134.5)">SCK</text>
<text x="45.3" y="133.2" transform="rotate(-90 45.3 133.2)">SD</text>
<text x="73.3" y="133.4" transform="rotate(-90 73.3 133.4)">WS</text>
<text x="75.8" y="134.5" transform="rotate(-90 75.8 134.5)">SCK</text>
<text x="78.3" y="133.2" transform="rotate(-90 78.3 133.2)">SD</text>
<text x="81.2" y="132.4">MK5</text>
<text x="85.1" y="135.1">MSM261S4030H0R</text>
<text x="159.2" y="134.2">Conn_02x01</text>
<text x="213.4" y="136.4">Eye</text>
<text x="217.7" y="136.4">connect</text>
<text x="250.2" y="137.7">BoardR</text>
<text x="37.8" y="138">VDD GND</text>
<text x="40.2" y="143.8" transform="rotate(-90 40.2 143.8)">LR</text>
<text x="70.9" y="138">VDD GND</text>
<text x="73.3" y="143.8" transform="rotate(-90 73.3 143.8)">LR</text>
<text x="104.6" y="138">GND</text>
<text x="151.6" y="143.1">GND</text>
<text x="73.5" y="152.8">0.1uF</text>
<text x="46.7" y="158.3">C1</text>
<text x="74.6" y="159.1">C2</text>
<text x="46" y="163.7">0.1uF</text>
<text x="66.5" y="166">GND</text>
</g>
<g font-size="1.8" fill="#a90000">
<text x="50.8" y="30.2">A4</text>
<text x="50.8" y="35.3">A5</text>
<text x="50.7" y="37.8">B5</text>
<text x="149.6" y="40.1" transform="rotate(-90 149.6 40.1)">2</text>
<text x="50.7" y="45.5">B7</text>
<text x="50.8" y="42.9">A7</text>
<text x="135.2" y="42.9">3</text>
<text x="162.5" y="45.5">36</text>
<text x="162.5" y="42.9">37</text>
<text x="222.8" y="45.5">1</text>
<text x="240.6" y="45.5">3</text>
<text x="50.7" y="50.5">B6</text>
<text x="50.8" y="48">A6</text>
<text x="134.6" y="48">27</text>
<text x="134.6" y="53.1">38</text>
<text x="134.6" y="50.5">39</text>
<text x="162.5" y="48">10</text>
<text x="162.5" y="50.5">11</text>
<text x="162.5" y="53.1">13</text>
<text x="50.8" y="58.2">A8</text>
<text x="134.6" y="55.6">15</text>
<text x="135.2" y="58.2">4</text>
<text x="162.5" y="55.6">14</text>
<text x="162.5" y="58.2">23</text>
<text x="232.2" y="55.3" transform="rotate(-90 232.2 55.3)">2</text>
<text x="50.7" y="60.7">B8</text>
<text x="135.2" y="60.7">5</text>
<text x="135.2" y="63.2">6</text>
<text x="135.2" y="65.8">7</text>
<text x="162.5" y="60.7">28</text>
<text x="162.5" y="63.2">29</text>
<text x="162.5" y="65.8">30</text>
<text x="31.5" y="67.4" transform="rotate(-90 31.5 67.4)">S1</text>
<text x="39.1" y="67.3" transform="rotate(-90 39.1 67.3)">A1</text>
<text x="134.6" y="68.3">12</text>
<text x="134.6" y="70.9">17</text>
<text x="162.5" y="68.3">31</text>
<text x="162.5" y="70.9">32</text>
<text x="134.6" y="73.4">18</text>
<text x="134.6" y="75.9">19</text>
<text x="162.5" y="73.4">33</text>
<text x="162.5" y="75.9">34</text>
<text x="134.6" y="78.5">20</text>
<text x="134.6" y="81">21</text>
<text x="134.6" y="83.6">22</text>
<text x="162.5" y="83.6">16</text>
<text x="162.5" y="81">26</text>
<text x="162.5" y="78.5">35</text>
<text x="135.2" y="86.1">8</text>
<text x="135.2" y="88.6">9</text>
<text x="162.5" y="86.1">24</text>
<text x="162.5" y="88.6">25</text>
<text x="149.6" y="93.4" transform="rotate(-90 149.6 93.4)">1</text>
<text x="116.8" y="120.4">1</text>
<text x="116.8" y="122.9">3</text>
<text x="116.8" y="125.5">5</text>
<text x="125.7" y="120.4">2</text>
<text x="125.7" y="122.9">4</text>
<text x="125.7" y="125.5">6</text>
<text x="39.1" y="129" transform="rotate(-90 39.1 129)">3</text>
<text x="41.7" y="129" transform="rotate(-90 41.7 129)">6</text>
<text x="44.2" y="129" transform="rotate(-90 44.2 129)">7</text>
<text x="72.1" y="129" transform="rotate(-90 72.1 129)">3</text>
<text x="74.7" y="129" transform="rotate(-90 74.7 129)">6</text>
<text x="77.2" y="129" transform="rotate(-90 77.2 129)">7</text>
<text x="116.8" y="128">7</text>
<text x="116.8" y="130.6">9</text>
<text x="125.1" y="130.6">10</text>
<text x="125.7" y="128">8</text>
<text x="34.9" y="136.9">8</text>
<text x="47.6" y="136.9">1</text>
<text x="67.9" y="136.9">8</text>
<text x="80.6" y="136.9">1</text>
<text x="159.9" y="136.9">2</text>
<text x="168.8" y="136.9">1</text>
<text x="39.1" y="146.8" transform="rotate(-90 39.1 146.8)">5</text>
<text x="72.1" y="146.8" transform="rotate(-90 72.1 146.8)">5</text>
</g>
<g font-size="1.8" fill="#0000c2">
<text x="100" y="117.7">I2S</text>
<text x="104.2" y="117.7">board</text>
<text x="110.8" y="117.7">2</text>
<text x="129.2" y="134.2">SPI</text>
<text x="133.5" y="134.2">out</text>
<text x="132.5" y="148.9">I2S</text>
<text x="95.7" y="159.9">I2S</text>
<text x="99.9" y="159.9">board</text>
<text x="106.5" y="159.9">2</text>
<text x="132.2" y="169.8">SPI</text>
</g>
<g font-size="1.8" fill="#725600">
<text x="213.4" y="163.6">File:</text>
<text x="218.6" y="163.6">esp32s3eye</text>
<text x="230.8" y="163.6">breakout.kicad_sch</text>
<text x="250.2" y="163.6">File:</text>
<text x="255.4" y="163.6">ESP32R.kicad_sch</text>
</g>
<g font-size="1.4" fill="#a90000">
<text x="65.8" y="55.2" transform="rotate(-90 65.8 55.2)">4</text>
<text x="73.4" y="55.2" transform="rotate(-90 73.4 55.2)">2</text>
<text x="78.5" y="55.2" transform="rotate(-90 78.5 55.2)">3</text>
<text x="65.8" y="67.9" transform="rotate(-90 65.8 67.9)">1</text>
<text x="44.2" y="146.7" transform="rotate(-90 44.2 146.7)">4</text>
<text x="77.2" y="146.7" transform="rotate(-90 77.2 146.7)">4</text>
</g>
<g font-size="1.4" fill="#006464">
<text x="45.2" y="143.8" transform="rotate(-90 45.2 143.8)">CHIPEN</text>
<text x="78.2" y="143.8" transform="rotate(-90 78.2 143.8)">CHIPEN</text>
</g>
</svg>
